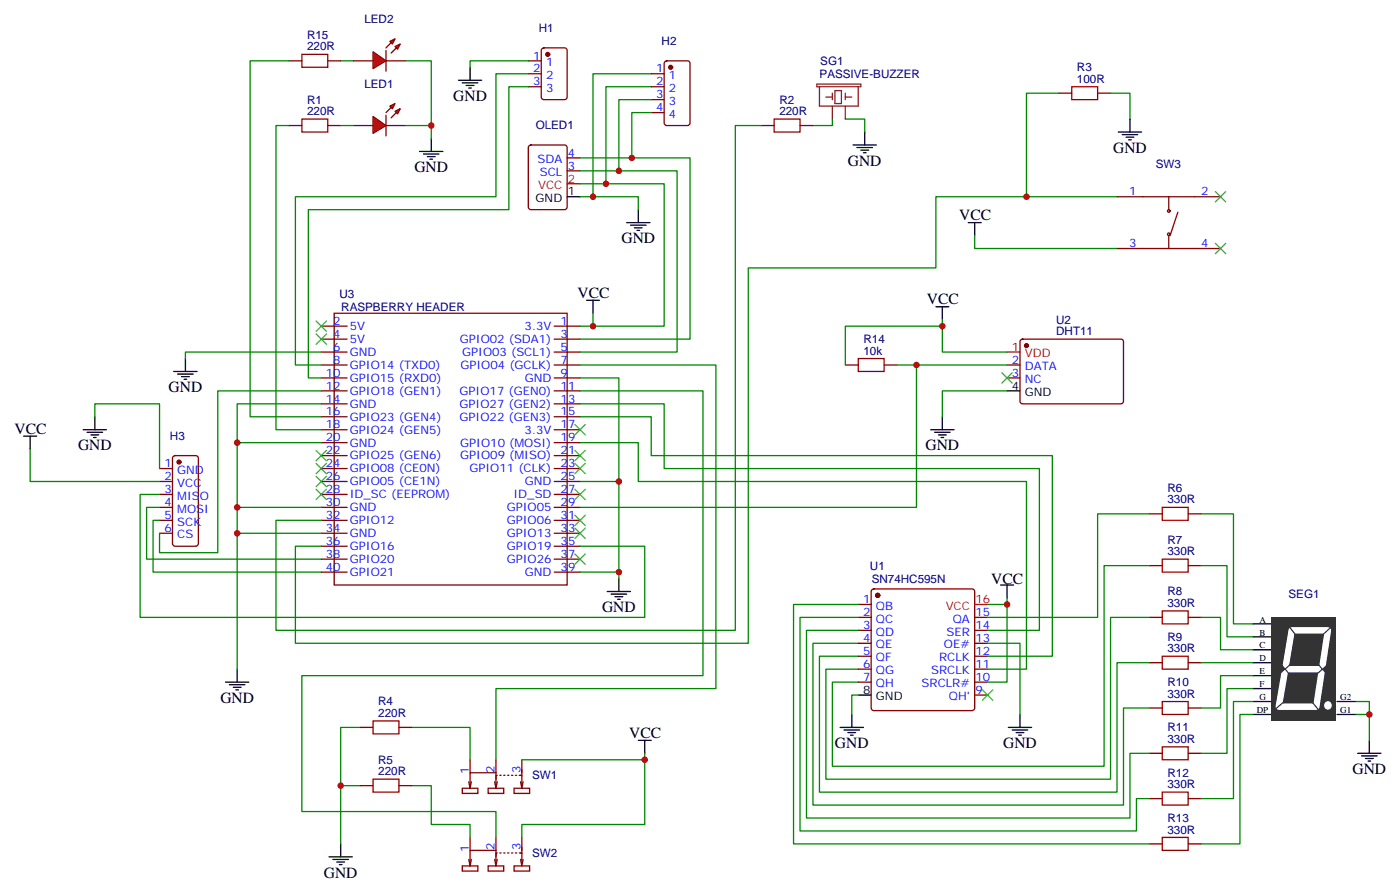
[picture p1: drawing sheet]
<svg xmlns="http://www.w3.org/2000/svg" width="382mm" height="244mm" viewBox="0 0 382 244" stroke-linecap="round" stroke-linejoin="round" font-family="sans-serif">
<g fill="#f00" stroke="#870000" stroke-width=".35">
<path d="M101.7 31.8l3.5 2.4-3.5 2.1z"/>
<path d="M105.2 31.4v5.6z"/>
</g>
<g fill="#870000" stroke="#870000" stroke-width=".35">
<path d="M105.2 30.7l1.4-1.4z"/>
<path d="M106.6 32.1l1.5-1.4z"/>
</g>
<g fill="#f00" stroke="#870000" stroke-width=".35">
<path d="M106.3 28.9l1.4-.7-.7 1.4z"/>
<path d="M107.7 30.3l1.4-.7-.7 1.4z"/>
</g>
<path d="M96.4 34.2h5.3M105.2 34.2h5.3" fill="none" stroke="#870000" stroke-width=".35"/>
<path d="M341.6 170h5.3M341.6 173.6h5.3M341.6 177.1h5.3M341.6 180.6h5.3M341.6 184.2h5.3M341.6 187.7h5.3M341.6 191.2h5.3M341.6 194.7h5.3M364.5 191.2h5.3M364.5 194.7h5.3" fill="none" stroke="#000" stroke-width=".35"/>
<path d="M346.7 168.3h17.6v28.2h-17.6z" fill="#333"/>
<path d="M350.4 182.4l-1.7 10.2h10.2l3.2-20.8h-9.9l-1.8 10.6h9.9" fill="none" stroke="#fff" stroke-width="1.8"/>
<path d="M351.5 170.7l9 11.7-13.3 11.3M363.1 170.7l-12.7 11.7 9.5 11.6" fill="none" stroke="#333" stroke-width=".32"/>
<path d="M349.4 180.9l1.2 1.5-1.7 1.4zM360.4 182.3l1.1 1.4 .4-2.7z" fill="#333"/>
<circle cx="362" cy="192.2" r="1.11" fill="#fff"/>
<g fill="none" stroke="#870000" stroke-width=".35">
<path d="M78.8 16.6h3.5M89.4 16.6h3.5M144 16.6h3.6M147.8 13.3l.5-.2h5.6a.71 .71 0 0 1 .7 .7v12.9l-.7 .5h-5.6l-.5-.3-.2-.4v-12.7zM78.8 34.2h3.5M89.4 34.2h3.5M144 20.1h3.6M144 23.6h3.6M144.3 39.7l.4-.2h9.2a.71 .71 0 0 1 .7 .7v16.5l-.7 .5h-9.2l-.5-.3-.2-.5v-16.2zM207.5 34.2h3.6M218.1 34.2h3.6M288.7 25.4h3.5"/>
<path d="M299.3 25.4h3.5M154.6 46.6h3.6M154.6 43h3.6M304.6 53.6h28.2M318.7 53.6v3.6M321.1 57.9l-2.1 6.3M304.6 67.7h28.2M318.7 64.2v3.5M87.6 88.9h7.1M87.6 92.4h7.1M87.6 96h7.1M87.6 99.5h7.1"/>
<path d="M151.1 88.9h7.1M151.1 92.4h7.1M151.1 96h7.1M151.1 99.5h7.1M230.5 99.5h3.5M241.1 99.5h3.5M274.6 99.5h3.5M278.3 92.6l.5-.2h26.8a.71 .71 0 0 1 .7 .7v16.3l-.4 .6-27.1 .1-.5-.3-.2-.4v-16.3zM87.6 117.1h7.1M87.6 103h7.1M87.6 110.1h7.1M87.6 106.5h7.1"/>
<path d="M87.6 113.6h7.1M151.1 117.1h7.1M151.1 103h7.1M151.1 110.1h7.1M151.1 106.5h7.1M151.1 113.6h7.1M274.6 103h3.5M87.6 131.2h7.1M87.6 120.7h7.1M87.6 138.3h7.1M87.6 124.2h7.1M87.6 127.7h7.1"/>
<path d="M87.6 134.8h7.1M151.1 131.2h7.1M151.1 120.7h7.1M151.1 138.3h7.1M151.1 124.2h7.1M151.1 127.7h7.1M151.1 134.8h7.1M87.6 155.9h7.1M87.6 145.3h7.1M87.6 141.8h7.1M87.6 148.9h7.1M87.6 152.4h7.1"/>
<path d="M151.1 155.9h7.1M151.1 145.3h7.1M151.1 141.8h7.1M151.1 148.9h7.1M151.1 152.4h7.1M313.4 140.1h3.5M313.4 154.2h3.5M324 140.1h3.5M324 154.2h3.5M234 164.7h3.5M234 168.3h3.5M234 171.8h3.5"/>
<path d="M234 175.3h3.5M234 178.9h3.5M237.8 160.7l.4-.2h26.8a.71 .71 0 0 1 .7 .7v31.8l-.2 .5-.5 .2h-26.8l-.5-.3-.2-.4v-31.8zM265.7 168.3h3.6M265.7 171.8h3.6M265.7 175.3h3.6M265.7 178.9h3.6M313.4 168.3h3.5M324 168.3h3.5M98.2 198.3h3.5M108.8 198.3h3.5M234 182.4h3.5"/>
<path d="M234 185.9h3.5M265.7 182.4h3.6M265.7 185.9h3.6M265.7 189.4h3.6M313.4 180.6h3.5M313.4 193h3.5M324 180.6h3.5M324 193h3.5M98.2 214.1h3.5M108.8 214.1h3.5M126 214.8h4.3v1.5h-4.3zM127.8 213.1l.4 1.7"/>
<path d="M128.2 207.1v3.5M128.5 213.1l-.3 1.7M133.1 214.8h4.2v1.5h-4.2zM134.9 213.1l.3 1.7 .4-1.7M135.2 210.6h-7v4.2M135.2 207.1v5.3M135.6 211.3h-.4v2.8M136.3 211.3h.3M137.3 211.3h.4M138.4 211.3h.3M139.5 211.3h.3M140.2 214.8h4.2v1.5h-4.2z"/>
<path d="M140.5 211.3h.4M141.6 211.3h.7v2.8M141.9 213.1l.4 1.7 .3-1.7M142.3 207.1v4.4M313.4 205.3h3.5M313.4 217.7h3.5M324 205.3h3.5M324 217.7h3.5M126 236h4.3v1.4h-4.3zM127.8 234.2l.4 1.8M128.2 228.2v3.6M128.5 234.2l-.3 1.8"/>
<path d="M133.1 236h4.2v1.4h-4.2zM134.9 234.2l.3 1.8 .4-1.8M135.2 231.8h-7v4.2M135.2 228.2v5.3M135.6 232.5h-.4v2.8M136.3 232.5h.3M137.3 232.5h.4M138.4 232.5h.3M139.5 232.5h.3M140.2 236h4.2v1.4h-4.2zM140.5 232.5h.4M141.6 232.5h.7v2.8"/>
<path d="M141.9 234.2l.4 1.8 .3-1.8M142.3 228.2v4.5M313.4 230h3.5M324 230h3.5"/>
<circle cx="318.7" cy="57.5" r=".35"/>
<circle cx="318.7" cy="63.9" r=".35"/>
</g>
<g fill="none" stroke="#000" stroke-width=".35">
<path d="M128.2 18.3v3.6M117.6 37.7v3.6M125 21.9h6.3M126 22.6h4.3M127.1 23.3h2.1M127.8 24h.7M232.6 39.5h6.3M235.8 36v3.5M304.9 36h6.4M306 36.7h4.2M307 37.4h2.1M307.7 38.1h.7"/>
<path d="M308.1 32.5v3.5M114.4 41.3h6.4M115.5 42h4.2M116.5 42.7h2.1M117.2 43.4h.7M154.6 53.6h3.6M174 57.2v3.5M233.6 40.2h4.3M234.7 40.9h2.1M235.4 41.6h.7M170.9 60.7h6.3M171.9 61.4h4.2"/>
<path d="M173 62.1h2.1M173.7 62.8h.7M159.9 81.8h3.5M161.7 81.8v3.6M255.2 83.6h3.5M256.9 83.6v3.5M253.8 117.1h6.3M254.8 117.8h4.2M255.9 118.5h2.1M256.6 119.2h.7M256.9 113.6v3.5M274.6 106.5h3.5"/>
<path d="M168.7 157.7v3.5M272.8 159.5h3.5M274.6 159.5v3.5M165.6 161.2h6.3M166.6 161.9h4.3M167.7 162.6h2.1M168.4 163.3h.7M229.1 198.3h6.3M230.1 199h4.3M231.2 199.7h2.1M232.2 194.7v3.6M234 189.4h3.5"/>
<path d="M174 201.8h3.6M175.8 201.8v3.5M231.9 200.4h.7M370.2 205.3h6.3M371.2 206h4.3M372.3 206.7h2.1M373 207.4h.7M373.3 201.8v3.5M89.7 233.5h6.4M90.8 234.2h4.2M91.8 235h2.1M92.5 235.7h.7"/>
<path d="M92.9 230v3.5"/>
</g>
<path d="M154.6 50.1h3.6M274.6 96h3.5M265.7 164.7h3.6" fill="none" stroke="#f00" stroke-width=".35"/>
<g fill="#870000" stroke="#870000" stroke-width=".35">
<circle cx="239.3" cy="162.3" r=".53"/>
<circle cx="149.3" cy="14.8" r=".53"/>
<circle cx="279.9" cy="94.2" r=".53"/>
</g>
<path d="M222.7 22.9h12v.7h-12zM223.4 23.6v5.3h10.6v-5.3M225.2 26.5h1.7M226.9 25.4v1.8M226.9 28.9v3.6M227.6 24.7h1.8v3.5h-1.8zM230.5 26.5h1.7M230.5 25.4v1.8M230.5 28.9v3.6" fill="none" stroke="#8c2424" stroke-width=".35"/>
<g fill="none" stroke="#a10000" stroke-width=".35">
<path d="M82.3 14.8h7.1v3.5h-7.1zM82.3 32.5h7.1v3.5h-7.1zM211.1 32.5h7v3.5h-7zM292.2 23.6h7.1v3.6h-7.1zM234 97.7h7.1v3.5h-7.1zM316.9 138.3h7.1v3.5h-7.1zM316.9 152.4h7.1v3.5h-7.1zM316.9 166.5h7.1v3.5h-7.1zM316.9 178.9h7.1v3.5h-7.1zM101.7 196.5h7.1v3.5h-7.1zM316.9 191.2h7.1v3.5h-7.1zM101.7 212.4h7.1v3.5h-7.1z"/>
<path d="M316.9 203.6h7.1v3.5h-7.1zM316.9 215.9h7.1v3.5h-7.1zM316.9 228.2h7.1v3.6h-7.1z"/>
</g>
<g fill="none" stroke="#008700" stroke-width=".35">
<path d="M92.9 16.6h3.5M144 16.6h-15.8v1.7M92.9 34.2h3.5M110.5 34.2h7.1v3.5M144 20.1h-8.8v33.5h-54.7v45.9h7.1M144 23.6h-5.3v33.6h-54.6v45.8h3.5M207.5 34.2h-7v137.6h-125.3v-30h12.4M226.9 32.5v1.7h-5.2M230.5 32.5h5.3v3.5M288.7 25.4h-8.8v28.2M302.8 25.4h5.3v7.1M158.2 43h29.9v49.4h-29.9"/>
<path d="M158.2 50.1h22.9v38.8h-19.4M158.2 53.6h15.8v3.6M158.2 46.6h26.4v49.4h-26.4M304.6 53.6h-49.4v19.4h-51.2v102.3h-123.5v-26.4h7.1M158.2 99.5h37v88.2h-60v19.4M161.7 85.4v3.5h-3.5M244.6 99.5h5.3M256.9 87.1v8.9h17.7M256.9 88.9h-26.4v10.6M274.6 99.5h-24.7v38.8h-91.7M158.2 110.1h22.9v17.6h102.3v44.1h-14.1M158.2 113.6h19.4v10.6h109.3v54.7h-17.6"/>
<path d="M158.2 106.5h33.5v77.7h-109.4v37h52.9v7M274.6 106.5h-17.7v7.1M158.2 120.7h15.8v10.5h105.9v51.2h-10.6M158.2 155.9h10.5v1.8M313.4 140.1h-14.1v28.2h-30M313.4 154.2h-12.4v54.6h-74.1v-22.9h7.1M327.5 140.1h8.8v29.9h5.3M327.5 154.2h7v19.4h7.1M234 164.7h-17.6v65.3h97M234 168.3h-15.9v58.2h91.7v-8.8h3.6M234 171.8h-14.1v51.2h88.2v-17.7h5.3M234 175.3h-12.3v44.1h84.6v-26.4h7.1"/>
<path d="M234 178.9h-10.6v37h81.2v-35.3h8.8M274.6 163v1.7h-5.3M313.4 168.3h-10.6v44.1h-77.6v-30h8.8M327.5 168.3h5.3v8.8h8.8M234 189.4h-1.8v5.3M327.5 180.6h14.1M341.6 184.2h-8.8v8.8h-5.3M341.6 187.7h-7.1v17.6h-7M341.6 191.2h-5.3v26.5h-8.8M341.6 194.7h-3.5v35.3h-10.6M369.8 194.7h3.5v7.1M175.8 205.3v1.8h-33.5"/>
<path d="M175.8 207.1v17.6h-33.5v3.5"/>
</g>
<path d="M91.1 85.4h63.5v74.1h-63.5z" fill="none" stroke="#600" stroke-width=".35"/>
<g fill="#f00" stroke="#870000" stroke-width=".35">
<path d="M101.7 14.1l3.5 2.5-3.5 2.1z"/>
<path d="M105.2 13.8v5.6z"/>
</g>
<g fill="#870000" stroke="#870000" stroke-width=".35">
<path d="M105.2 13.1l1.4-1.5z"/>
<path d="M108.1 13.1l-1.5 1.4z"/>
</g>
<g fill="#f00" stroke="#870000" stroke-width=".35">
<path d="M106.3 11.3l1.4-.7-.7 1.4z"/>
<path d="M107.7 12.7l1.4-.7-.7 1.4z"/>
</g>
<g fill="none" stroke="#870000" stroke-width=".35">
<path d="M96.4 16.6h5.3M105.2 16.6h5.3M181.3 16.8l.5-.2h5.6a.71 .71 0 0 1 .7 .7v16.5l-.7 .4h-5.6l-.5-.2-.2-.5v-16.2zM177.6 20.1h3.5M177.6 23.6h3.5M177.6 27.2h3.5M177.6 30.7h3.5M43.5 127.7h3.5M43.5 131.2h3.5M43.5 134.8h3.5M43.5 138.3h3.5M47.3 124.4l.4-.2h5.7a.71 .71 0 0 1 .7 .7l-.1 23.5-.6 .5h-5.7l-.5-.3-.2-.4v-23.3z"/>
<path d="M43.5 141.8h3.5M43.5 145.3h3.5"/>
</g>
<g fill="none" stroke="#008700" stroke-width=".35">
<path d="M78.8 16.6h-10.6v97h19.4M110.5 16.6h7.1v17.6M78.8 34.2h-3.6v82.9h12.4M177.6 20.1h-15.9v33.5M177.6 23.6h-12.4v26.5M177.6 27.2h-8.9v19.4M177.6 30.7h-5.3v12.3M265.7 64.2v3.5h38.9M87.6 96h-37v1.7M25.9 113.6v-3.5h17.6v17.6M87.6 106.5h-28.2v44.1h-15.9v-5.3M87.6 110.1h-22.9v10.6"/>
<path d="M158.2 103h10.5v28.2M8.2 122.4v8.8h35.3M43.5 134.8h-5.3v33.5h137.6v-19.4h-17.6M43.5 138.3h-3.5v14.1h47.6M87.6 138.3h-22.9v44.1M87.6 120.7h-22.9v17.6M158.2 131.2h10.5v24.7M43.5 141.8h-1.8v14.1h45.9M64.7 145.3h22.9M269.3 175.3h8.8v19.4M274.6 164.7v21.2h-5.3M98.2 198.3h-5.3v31.7"/>
<path d="M112.3 198.3h15.9v8.8M369.8 191.2h3.5v3.5M92.9 214.1h5.3M112.3 214.1h5.3v10.6h10.6v3.5"/>
</g>
<g fill="#870000" stroke="#870000" stroke-width=".35">
<circle cx="182.8" cy="18.3" r=".53"/>
<circle cx="48.8" cy="125.9" r=".53"/>
</g>
<g fill="none" stroke="#3c3" stroke-width=".35">
<path d="M331.4 52.2l2.8 2.8M334.2 52.2l-2.8 2.8M331.4 66.3l2.8 2.8M334.2 66.3l-2.8 2.8M86.2 91l2.8 2.8M86.2 87.5l2.8 2.8M89 91l-2.8 2.8M89 87.5l-2.8 2.8M156.7 115.7l2.9 2.8M159.6 115.7l-2.9 2.8M273.2 101.6l2.8 2.8M276 101.6l-2.8 2.8"/>
<path d="M86.2 122.8l2.8 2.8M86.2 126.3l2.8 2.8M86.2 129.8l2.8 2.8M86.2 133.3l2.8 2.9M89 122.8l-2.8 2.8M89 126.3l-2.8 2.8M89 129.8l-2.8 2.8M89 133.3l-2.8 2.9M156.7 133.3l2.9 2.9M156.7 126.3l2.9 2.8M156.7 122.8l2.9 2.8M159.6 133.3l-2.9 2.9"/>
<path d="M159.6 126.3l-2.9 2.8M159.6 122.8l-2.9 2.8M156.7 151l2.9 2.8M156.7 143.9l2.9 2.9M156.7 140.4l2.9 2.8M159.6 151l-2.9 2.8M159.6 143.9l-2.9 2.9M159.6 140.4l-2.9 2.8M267.9 188l2.8 2.9M270.7 188l-2.8 2.9"/>
</g>
<g fill="none" stroke="#000" stroke-width=".35">
<path d="M264 60.7h3.5M265.7 60.7v3.5M50.6 97.7v3.5M6.5 118.9h3.5M8.2 118.9v3.5M22.7 117.1h6.3M23.7 117.8h4.3M24.8 118.5h2.1M25.5 119.2h.7M25.9 113.6v3.5M47.4 101.2h6.3M48.4 102h4.3"/>
<path d="M49.5 102.7h2.1M50.2 103.4h.7M61.5 185.9h6.3M62.5 186.6h4.3M63.6 187.3h2.1M64.3 188h.7M64.7 182.4v3.5M274.9 198.3h6.4M276 199h4.2M277 199.7h2.2M278.1 194.7v3.6M277.7 200.4h.7"/>
</g>
<g fill="#c00">
<circle cx="279.9" cy="53.6" r=".88"/>
<circle cx="175.8" cy="207.1" r=".88"/>
<circle cx="161.7" cy="88.9" r=".88"/>
<circle cx="256.9" cy="88.9" r=".88"/>
<circle cx="92.9" cy="214.1" r=".88"/>
<circle cx="373.3" cy="194.7" r=".88"/>
<circle cx="64.7" cy="145.3" r=".88"/>
<circle cx="64.7" cy="138.3" r=".88"/>
<circle cx="64.7" cy="120.6" r=".88"/>
<circle cx="168.7" cy="155.9" r=".88"/>
<circle cx="168.7" cy="131.2" r=".88"/>
<circle cx="274.6" cy="164.7" r=".88"/>
<circle cx="117.6" cy="34.2" r=".88"/>
<circle cx="161.7" cy="53.6" r=".88"/>
<circle cx="165.2" cy="50.1" r=".88"/>
<circle cx="168.7" cy="46.6" r=".88"/>
<circle cx="172.3" cy="43" r=".88"/>
<circle cx="249.9" cy="99.5" r=".88"/>
</g>
<g font-size="4.2">
<text x="123.6" y="27.5">GND</text>
<text x="303.5" y="41.6">GND</text>
<text x="113" y="46.9">GND</text>
<text x="231.2" y="45.2">GND</text>
<text x="261.5" y="60">VCC</text>
<text x="169.4" y="66.3">GND</text>
<text x="157.4" y="81.1">VCC</text>
<text x="252.7" y="82.9">VCC</text>
<text x="46" y="106.9">GND</text>
<text x="4" y="118.2">VCC</text>
<text x="21.3" y="122.8">GND</text>
<text x="252.3" y="122.8">GND</text>
<text x="270.2" y="159.1">VCC</text>
<text x="164.1" y="166.9">GND</text>
<text x="60.1" y="191.6">GND</text>
<text x="171.6" y="201.1">VCC</text>
<text x="227.6" y="203.9">GND</text>
<text x="273.5" y="203.9">GND</text>
<text x="368.8" y="211">GND</text>
<text x="88.3" y="239.2">GND</text>
</g>
<g font-size="3.2" fill="#000080">
<text x="83.7" y="10.6">R15</text>
<text x="99.4" y="6.4">LED2</text>
<text x="146.9" y="8.8">H1</text>
<text x="83.7" y="13.8">220R</text>
<text x="180.4" y="12.2">H2</text>
<text x="223.6" y="17.7">SG1</text>
<text x="99.4" y="24">LED1</text>
<text x="223.5" y="21.2">PASSIVE-BUZZER</text>
<text x="293.6" y="22.6">100R</text>
<text x="293.6" y="19.4">R3</text>
<text x="83.7" y="28.2">R1</text>
<text x="212.5" y="28.2">R2</text>
<text x="83.7" y="31.4">220R</text>
<text x="146" y="35.3">OLED1</text>
<text x="212.5" y="31.4">220R</text>
<text x="315.1" y="45.9">SW3</text>
<text x="92.5" y="81.2">U3</text>
<text x="93" y="84.7">RASPBERRY HEADER</text>
<text x="288" y="88.2">U2</text>
<text x="235.4" y="93.5">R14</text>
<text x="288" y="91.4">DHT11</text>
<text x="235.4" y="96.7">10k</text>
<text x="46.3" y="119.8">H3</text>
<text x="318.3" y="137.2">330R</text>
<text x="318.3" y="134.1">R6</text>
<text x="318.3" y="148.2">R7</text>
<text x="237.2" y="155.3">U1</text>
<text x="318.3" y="151.3">330R</text>
<text x="237.7" y="158.8">SN74HC595N</text>
<text x="318.3" y="165.5">330R</text>
<text x="318.3" y="162.3">R8</text>
<text x="351.3" y="163">SEG1</text>
<text x="318.3" y="177.8">330R</text>
<text x="318.3" y="174.6">R9</text>
<text x="318.3" y="190.1">330R</text>
<text x="318.3" y="187">R10</text>
<text x="103.1" y="195.4">220R</text>
<text x="103.1" y="192.3">R4</text>
<text x="318.3" y="202.5">330R</text>
<text x="318.3" y="199.3">R11</text>
<text x="103.1" y="208.1">R5</text>
<text x="103.1" y="211.3">220R</text>
<text x="145.1" y="212.4">SW1</text>
<text x="318.3" y="214.8">330R</text>
<text x="318.3" y="211.7">R12</text>
<text x="318.3" y="227.2">330R</text>
<text x="318.3" y="224">R13</text>
<text x="145.1" y="233.5">SW2</text>
</g>
<g font-size="3.2" fill="#00f">
<text x="145.4" y="16.2">1</text>
<text x="148.9" y="18">1</text>
<text x="145.4" y="19.8">2</text>
<text x="145.4" y="23.3">3</text>
<text x="148.9" y="21.5">2</text>
<text x="178.9" y="19.8">1</text>
<text x="178.9" y="23.3">2</text>
<text x="182.4" y="21.5">1</text>
<text x="148.9" y="25">3</text>
<text x="178.9" y="26.8">3</text>
<text x="182.4" y="25">2</text>
<text x="182.4" y="28.6">3</text>
<text x="178.9" y="30.3">4</text>
<text x="182.4" y="32.1">4</text>
<text x="146.5" y="44.5">SDA</text>
<text x="147.2" y="48">SCL</text>
<text x="154.8" y="46.2">3</text>
<text x="154.8" y="42.7">4</text>
<text x="307.8" y="53.3">1</text>
<text x="327.5" y="53.3">2</text>
<text x="307.8" y="67.4">3</text>
<text x="327.5" y="67.4">4</text>
<text x="90.9" y="88.5">2</text>
<text x="95.4" y="90">5V</text>
<text x="143" y="90">3.3V</text>
<text x="152.9" y="88.5">1</text>
<text x="90.9" y="92.1">4</text>
<text x="90.9" y="95.6">6</text>
<text x="95.4" y="93.5">5V</text>
<text x="125.4" y="93.5">GPIO02 (SDA1)</text>
<text x="152.9" y="92.1">3</text>
<text x="152.9" y="95.6">5</text>
<text x="90.9" y="99.1">8</text>
<text x="95.4" y="97">GND</text>
<text x="95.4" y="100.5">GPIO14 (TXD0)</text>
<text x="125.5" y="100.5">GPIO04 (GCLK)</text>
<text x="126" y="97">GPIO03 (SCL1)</text>
<text x="152.9" y="99.1">7</text>
<text x="275.9" y="99.1">2</text>
<text x="279.4" y="100.9">DATA</text>
<text x="88.9" y="102.7">10</text>
<text x="88.9" y="106.2">12</text>
<text x="95.4" y="104.1">GPIO15 (RXD0)</text>
<text x="95.4" y="107.6">GPIO18 (GEN1)</text>
<text x="125.3" y="107.6">GPIO17 (GEN0)</text>
<text x="143.1" y="104.1">GND</text>
<text x="152.9" y="102.7">9</text>
<text x="152.9" y="106.2">11</text>
<text x="275.9" y="102.7">3</text>
<text x="279.4" y="104.4">NC</text>
<text x="88.9" y="109.7">14</text>
<text x="88.9" y="113.2">16</text>
<text x="95.4" y="111.1">GND</text>
<text x="125.3" y="111.1">GPIO27 (GEN2)</text>
<text x="152.9" y="109.7">13</text>
<text x="152.9" y="113.2">15</text>
<text x="88.9" y="116.8">18</text>
<text x="95.4" y="114.7">GPIO23 (GEN4)</text>
<text x="95.4" y="118.2">GPIO24 (GEN5)</text>
<text x="125.3" y="114.7">GPIO22 (GEN3)</text>
<text x="143" y="118.2">3.3V</text>
<text x="152.9" y="116.8">17</text>
<text x="88.9" y="120.3">20</text>
<text x="88.9" y="123.8">22</text>
<text x="95.4" y="121.7">GND</text>
<text x="95.4" y="125.2">GPIO25 (GEN6)</text>
<text x="125.5" y="121.7">GPIO10 (MOSI)</text>
<text x="125.5" y="125.2">GPIO09 (MISO)</text>
<text x="152.9" y="120.3">19</text>
<text x="152.9" y="123.8">21</text>
<text x="44.8" y="127.4">1</text>
<text x="44.8" y="130.9">2</text>
<text x="48.3" y="129.1">GND</text>
<text x="88.9" y="127.4">24</text>
<text x="88.9" y="130.9">26</text>
<text x="95.4" y="128.8">GPIO08 (CE0N)</text>
<text x="128" y="128.8">GPIO11 (CLK)</text>
<text x="152.9" y="130.9">25</text>
<text x="152.9" y="127.4">23</text>
<text x="44.8" y="134.4">3</text>
<text x="44.8" y="137.9">4</text>
<text x="48.3" y="132.6">VCC</text>
<text x="48.3" y="136.2">MISO</text>
<text x="88.9" y="137.9">30</text>
<text x="88.9" y="134.4">28</text>
<text x="95.4" y="132.3">GPIO05 (CE1N)</text>
<text x="95.4" y="135.8">ID_SC (EEPROM)</text>
<text x="140" y="135.8">ID_SD</text>
<text x="143.1" y="132.3">GND</text>
<text x="152.9" y="134.4">27</text>
<text x="152.9" y="137.9">29</text>
<text x="44.8" y="141.5">5</text>
<text x="48.3" y="139.7">MOSI</text>
<text x="48.3" y="143.2">SCK</text>
<text x="88.9" y="141.5">32</text>
<text x="95.4" y="139.3">GND</text>
<text x="95.4" y="142.9">GPIO12</text>
<text x="138.2" y="139.3">GPIO05</text>
<text x="138.2" y="142.9">GPIO06</text>
<text x="152.9" y="141.5">31</text>
<text x="44.8" y="145">6</text>
<text x="48.3" y="146.8">CS</text>
<text x="88.9" y="145">34</text>
<text x="88.9" y="148.5">36</text>
<text x="95.4" y="146.4">GND</text>
<text x="95.4" y="149.9">GPIO16</text>
<text x="138.2" y="146.4">GPIO13</text>
<text x="138.2" y="149.9">GPIO19</text>
<text x="152.9" y="145">33</text>
<text x="152.9" y="148.5">35</text>
<text x="88.9" y="152">38</text>
<text x="88.9" y="155.6">40</text>
<text x="95.4" y="153.5">GPIO20</text>
<text x="138.2" y="153.5">GPIO26</text>
<text x="152.9" y="155.6">39</text>
<text x="152.9" y="152">37</text>
<text x="95.4" y="157">GPIO21</text>
<text x="143.1" y="157">GND</text>
<text x="235.3" y="164.4">1</text>
<text x="235.3" y="167.9">2</text>
<text x="238.8" y="166.2">QB</text>
<text x="265.9" y="167.9">15</text>
<text x="235.3" y="171.5">3</text>
<text x="238.8" y="169.7">QC</text>
<text x="238.8" y="173.2">QD</text>
<text x="258.1" y="173.2">SER</text>
<text x="259.8" y="169.7">QA</text>
<text x="265.9" y="171.5">14</text>
<text x="235.3" y="175">4</text>
<text x="235.3" y="178.5">5</text>
<text x="238.8" y="176.7">QE</text>
<text x="257.3" y="176.7">OE#</text>
<text x="265.9" y="178.5">12</text>
<text x="265.9" y="175">13</text>
<text x="235.3" y="182">6</text>
<text x="235.3" y="185.6">7</text>
<text x="238.8" y="180.3">QF</text>
<text x="238.8" y="183.8">QG</text>
<text x="253.9" y="183.8">SRCLK</text>
<text x="256.1" y="180.3">RCLK</text>
<text x="265.9" y="185.6">10</text>
<text x="265.9" y="182">11</text>
<text x="238.8" y="187.3">QH</text>
<text x="251.3" y="187.3">SRCLR#</text>
<text x="258.7" y="190.9">QH'</text>
<text x="265.9" y="189.1">9</text>
<text x="127.8" y="211" transform="rotate(-90 127.8 211)">1</text>
<text x="134.9" y="210.6" transform="rotate(-90 134.9 210.6)">2</text>
<text x="141.9" y="210.6" transform="rotate(-90 141.9 210.6)">3</text>
<text x="127.8" y="232.1" transform="rotate(-90 127.8 232.1)">1</text>
<text x="134.9" y="231.8" transform="rotate(-90 134.9 231.8)">2</text>
<text x="141.9" y="231.8" transform="rotate(-90 141.9 231.8)">3</text>
</g>
<g font-size="3.2" fill="#f00">
<text x="146.7" y="51.5">VCC</text>
<text x="154.8" y="49.7">2</text>
<text x="275.9" y="95.6">1</text>
<text x="279.4" y="97.4">VDD</text>
<text x="257.8" y="166.2">VCC</text>
<text x="265.9" y="164.4">16</text>
</g>
<g font-size="3.2">
<text x="154.8" y="53.3">1</text>
<text x="146" y="55">GND</text>
<text x="275.9" y="106.2">4</text>
<text x="279.4" y="107.9">GND</text>
<text x="235.3" y="189.1">8</text>
<text x="238.8" y="190.9">GND</text>
</g>
<g font-size="2.5">
<text x="343.4" y="169.7">A</text>
<text x="343.4" y="173.2">B</text>
<text x="343.4" y="176.7">C</text>
<text x="343.4" y="180.3">D</text>
<text x="343.4" y="183.8">E</text>
<text x="343.4" y="187.3">F</text>
<text x="343.4" y="190.9">G</text>
<text x="365.4" y="190.9">G2</text>
<text x="342.7" y="194.4">DP</text>
<text x="365.4" y="194.4">G1</text>
</g>
</svg>
